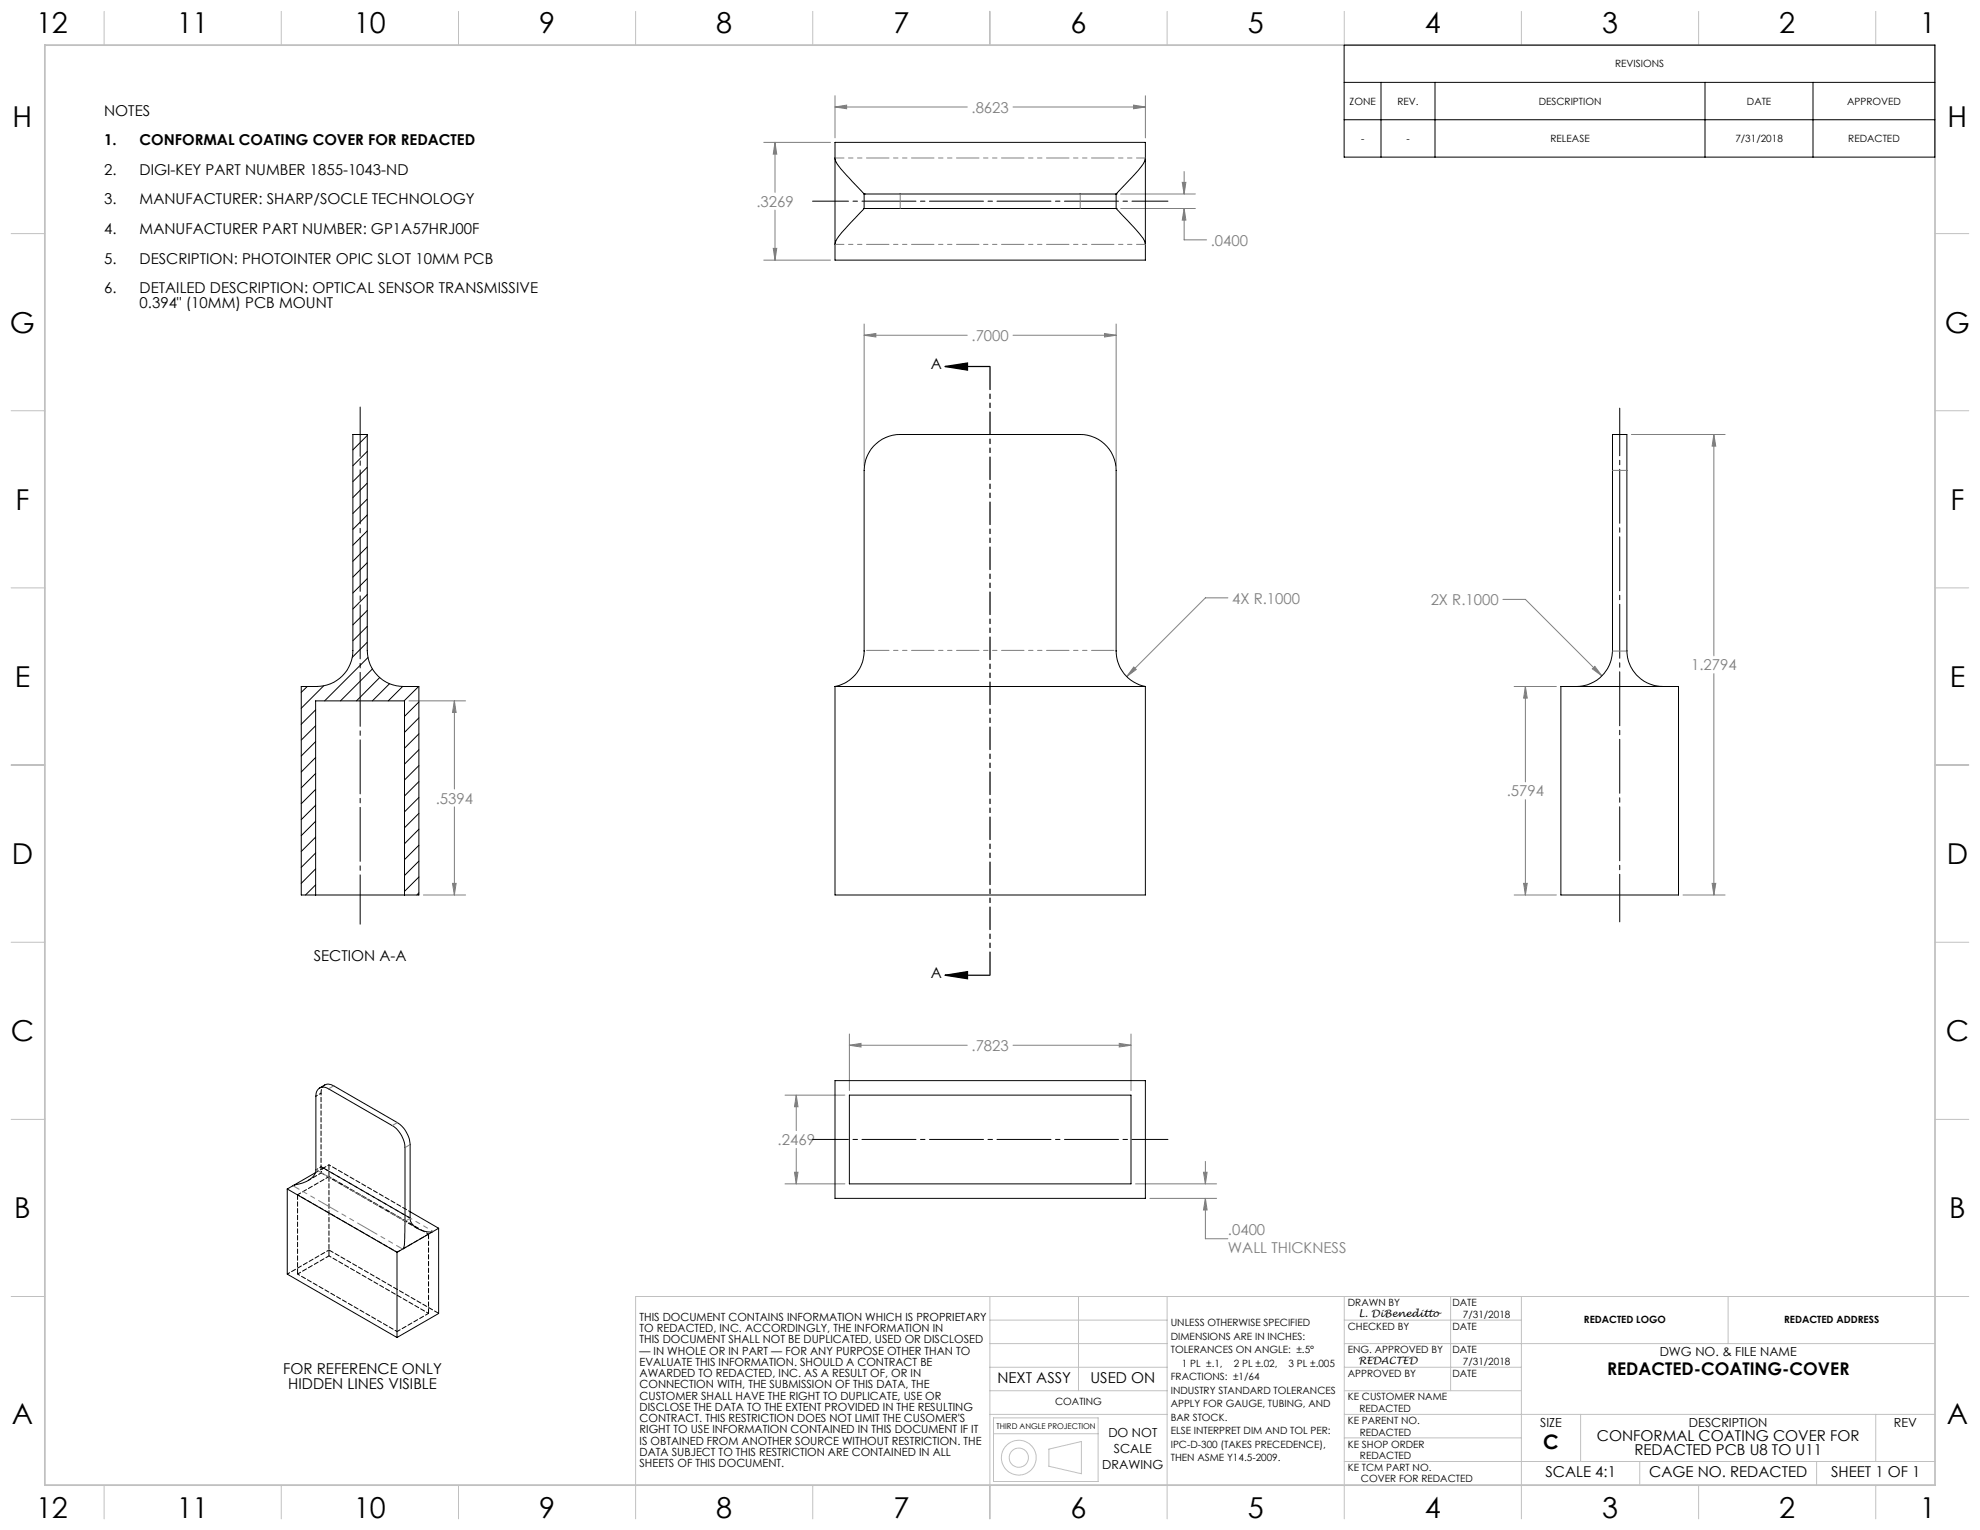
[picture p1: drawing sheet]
<svg xmlns="http://www.w3.org/2000/svg" width="559mm" height="432mm" viewBox="0 0 559 432" stroke-linecap="round" stroke-linejoin="round" font-family="sans-serif">
<path d="M266.7 103.4l6.4-1v2.1zM266.7 103.4h12.7M266.7 275.2l6.4-1v2zM266.7 275.2h12.7" fill="none" stroke="#000" stroke-width=".35"/>
<g fill="none" stroke="#c0c0c0" stroke-width=".28">
<path d="M29.4 3.2v9.5M79.4 3.2v9.5M129.4 3.2v9.5M179.4 3.2v9.5M229.4 3.2v9.5M279.4 3.2v9.5M329.4 3.2v9.5M379.4 3.2v9.5M429.4 3.2v9.5M479.4 3.2v9.5M529.4 3.2v9.5M3.1 65.9h9.6"/>
<path d="M546.1 65.9h9.5M3.1 115.9h9.6M546.1 115.9h9.5M3.1 165.9h9.6M546.1 165.9h9.5M3.1 215.9h9.6M546.1 215.9h9.5M3.1 265.9h9.6M546.1 265.9h9.5M3.1 315.9h9.6M546.1 315.9h9.5M3.1 365.9h9.6"/>
<path d="M279.4 365.9v53.2M279.4 379.2h50M279.4 372.6h50M304.4 365.9v26.6M329.4 365.9v53.2M379.4 365.9v62.8M379.4 379.2h166.7M379.4 372.6h50M409.4 365.9v26.6M429.4 365.9v53.2M487.7 365.9v13.3M555.6 365.9h-376.2v53.2"/>
<path d="M279.4 392.5h50M279.4 399.2h50M279.4 385.9h50M379.4 399.2h166.7M379.4 385.9h50M379.4 392.5h50M446.1 399.2v13.3M529.4 399.2v13.3M29.4 419.1v9.6M79.4 419.1v9.6M129.4 419.1v9.6M179.4 419.1v9.6"/>
<path d="M229.4 419.1v9.6M279.4 419.1v9.6M280.4 404.6h29.5M280.4 400.2h29.5v17.9h-29.5zM296 409l9.2-2.2v9.1l-9.2-2.1zM329.4 419.1v9.6M379.4 405.8h50M379.4 412.5h166.7M429.4 419.1v9.6M462.8 412.5v6.6M479.4 419.1v9.6M512.7 412.5v6.6"/>
<path d="M529.4 419.1v9.6"/>
<circle cx="287.5" cy="411.4" r="4.9"/>
<circle cx="287.5" cy="411.4" r="2.71"/>
</g>
<g fill="none" stroke="#808080" stroke-width=".28">
<path d="M235.7 30.2l3.2-.5v1zM235.7 27v11.9M235.7 30.2h37.3M285.9 30.2h37.4M319.9 29.7l3.4 .5-3.4 .5zM323.3 27v11.9M215.5 40.2h18.9M218.7 40.2l.5 3.3h-1zM218.7 40.2v14.1M218.7 59.3v14.1M316.3 54.8h21.1M316.3 58.8h21.1"/>
<path d="M333.7 51.5h1l-.5 3.3zM334.2 58.8l.5 3.3h-1zM334.2 58.8v8.9h6.3M334.2 48.4v6.4M215.5 73.4h18.9M218.2 70.1h1l-.5 3.3zM243.9 94.6l3.3-.5v1zM243.9 91.4v40.1M243.9 94.6h29.1M285.9 94.6h29.1M311.7 94.1l3.3 .5-3.3 .5zM315 91.4v40.1"/>
<path d="M460.4 122.6h26.5M483.7 122.6l.5 3.3h-1zM483.7 122.6v62.5M346.5 168.7h-6.3l-22.2 22.2M424.1 169.2h6.4l21.6 21.5M115.4 197.8h16M128.2 197.8l.5 3.3h-1zM128.2 197.8v24.9M320 188.2l.7 .7-2.7 2zM427.3 193.7h11.9M430.5 193.7l.5 3.3h-1zM430.5 193.7v27"/>
<path d="M450.1 188.1l2 2.6-2.7-1.9zM483.7 190.1v62.5M128.2 227.7v24.9M430.5 225.7v26.9M119.5 252.6h11.9M127.7 249.3h1l-.5 3.3zM427.3 252.6h11.9M430 249.3h1l-.5 3.3zM475 252.6h11.9M483.2 249.3h1l-.5 3.3zM239.7 295l3.3-.5v1zM239.7 291.8v16"/>
<path d="M239.7 295h33.3M285.9 295h33.3M315.9 294.5l3.3 .5-3.3 .5zM319.2 291.8v16M221.5 309.1h16.9M224.7 309.1l.5 3.2h-1zM224.7 309.1v10M221.5 334.1h16.9M224.2 330.8h1l-.5 3.3zM224.7 324.1v10M320.5 334.1h22.9M324.5 338.2h18.9"/>
<path d="M339.7 330.8h1l-.5 3.3zM340.2 338.2l.5 3.3h-1zM340.2 338.2v11.4h6.3M340.2 327.8v6.3"/>
</g>
<path d="M457.1 260.2v-145" fill="none" stroke="#000" stroke-width=".28" stroke-dasharray="15.2 1.3 1.3 1.3" stroke-dashoffset="1.8"/>
<path d="M329.6 56.8h-100.3M229.3 321.6h100.3" fill="none" stroke="#000" stroke-width=".28" stroke-dasharray="15.2 1.3 1.3 1.3" stroke-dashoffset="5.1"/>
<path d="M101.6 114.9v145.9" fill="none" stroke="#000" stroke-width=".28" stroke-dasharray="15.2 1.3 1.3 1.3" stroke-dashoffset="1.3"/>
<path d="M279.4 103.4v171.8" fill="none" stroke="#000" stroke-width=".35" stroke-dasharray="6.3 1.3 1.3 1.3 1.3 1.3" stroke-dashoffset="-.2"/>
<path d="M12.7 12.7h533.4v406.4h-533.4z" fill="none" stroke="#c0c0c0" stroke-width=".5"/>
<path d="M379.3 12.7h166.8v31.6h-166.8zM379.3 23.2h166.8M379.3 33.8h166.8M389.7 23.2v21.1M405 23.2v21.1M481.2 23.2v21.1M511.7 23.2v21.1" fill="none" stroke="#000" stroke-width=".28"/>
<path d="M266.7 103.4l6.4-1v2.1zM266.7 275.2l6.4-1v2z" fill="#000"/>
<path d="M320 188.2l-2 2.7 2.7-2zM243.9 94.6l3.3-.5v1zM311.7 94.1l3.3 .5-3.3 .5zM450.1 188.1l-.7 .7 2.7 1.9zM483.7 122.6l.5 3.3h-1zM483.2 249.3h1l-.5 3.3zM430 249.3h1l-.5 3.3zM430.5 193.7l.5 3.3h-1zM218.7 40.2l.5 3.3h-1zM218.2 70.1h1l-.5 3.3zM319.9 29.7l3.4 .5-3.4 .5zM235.7 30.2l3.2-.5v1zM333.7 51.5h1l-.5 3.3zM334.2 58.8l.5 3.3h-1zM239.7 295l3.3-.5v1zM315.9 294.5l3.3 .5-3.3 .5zM339.7 330.8h1l-.5 3.3zM340.2 338.2l.5 3.3h-1zM224.2 330.8h1l-.5 3.3zM224.7 309.1l.5 3.2h-1zM128.2 197.8l.5 3.3h-1zM127.7 249.3h1l-.5 3.3z" fill="#808080"/>
<g fill="none" stroke="#000" stroke-width=".28">
<path d="M235.7 44.6l.1 .8a50.9 50.9 0 0 0 6.8 7.9l1.3 1.5M235.7 40.2h87.6v33.2h-87.6zM243.9 54.8h71.1M243.9 58.8h71.1M243.9 58.8l-1.6 1.7a47.1 47.1 0 0 0-6.5 7.7l-.1 .8M243.9 54.8h.1M243.9 58.8h.1M243.9 54.8v4M315 58.8l1.3 1.5a50.1 50.1 0 0 1 6.8 7.9l.2 .8M315 54.8h.1M315 58.8h.1M315 54.8v4"/>
<path d="M323.3 44.6a12 12 0 0 1-3.8 5.4l-4.5 4.8M99.6 122.6h4v61a10.2 10.2 0 0 0 10.2 10.1h4.4v58.9h-33.2v-58.9a20.5 20.5 0 0 0 7.4-.4 10.1 10.1 0 0 0 7.2-9.7zM103.6 122.9l-4 4.1M103.6 127.4l-4 4M103.6 131.9l-4 4M103.6 136.3l-4 4.1M103.6 140.9l-4 4M103.6 145.3l-4 4.1M103.6 149.8l-4 4.1M103.6 154.3l-4 4.1M103.6 158.8l-4 4.1M103.6 163.3l-4 4.1"/>
<path d="M103.6 167.8l-4 4.1M103.6 172.3l-4 4.1M103.6 176.8l-4 4M86.7 193.7l-1.7 1.7M91.4 193.5l-6.4 6.4M103.6 181.3l-4.2 4.2M103.9 185.6l-12.3 12.2M105.1 188.8l-9 9M107.1 191.2l-6.5 6.6M109.9 193l-4.8 4.8M113.6 193.7l-4 4.1M118.1 193.7l-4 4.1"/>
<path d="M118.2 198.1l-4 4.1M235.7 193.7a10.2 10.2 0 0 0 8.2-10.1v-50.8a10.1 10.1 0 0 1 10.1-10.2h50.8a10.1 10.1 0 0 1 10.2 10.2v50.8a10.2 10.2 0 0 0 8.3 10.1M235.7 193.7v58.9h87.6v-58.9M235.7 193.7h87.6M440.5 193.7h33.2v58.9h-33.2zM444.9 193.7a10.2 10.2 0 0 0 10.2-10.1v-61h4v61a10.2 10.2 0 0 0 10.2 10.1M89.1 200.3l-4.1 4.1M89.1 204.8l-4.1 4.1M89.1 209.3l-4.1 4.1M89.1 213.8l-4.1 4.1M89.1 218.3l-4.1 4.1M118.2 202.6l-4 4.1"/>
<path d="M118.2 207.1l-4 4.1M118.2 211.6l-4 4.1M118.2 216.1l-4 4M89.1 222.8l-4.1 4M89.1 227.3l-4.1 4M89.1 231.8l-4.1 4M89.1 236.3l-4.1 4M118.2 220.6l-4 4M118.2 225.1l-4 4M118.2 229.6l-4 4M118.2 234l-4 4.1M118.2 238.5l-4 4.1"/>
<path d="M89.1 240.7l-4.1 4.1M89.1 245.2l-4.1 4.1M89.1 249.7l-2.9 2.9M89.1 252.6v-54.8h25.1v54.8M118.2 243l-4 4.1M118.2 247.5l-4 4.1M118.2 252l-.5 .6M90.2 307.1l1.5-.9a2.44 2.44 0 0 1 2.5 .3l17.9 10.3a8.1 8.1 0 0 1 3.6 6.2v20.8a3.9 3.9 0 0 0 3.3 3.5 5 5 0 0 0 3.2 .3M235.7 305h87.6v33.2h-87.6zM239.7 309.1h79.5v25h-79.5zM81.1 335.6l30.9 17.8M81.1 335.6v24l30.9 17.9"/>
<path d="M82.7 334.6a11.1 11.1 0 0 0 5.7-2.6l.7-1.6v-21a2.18 2.18 0 0 1 1.1-2.4 2.18 2.18 0 0 1 2.5 .3l18 10.4a7.9 7.9 0 0 1 3.6 6.2v20.7M89 331l-7.9 4.6M112 353.4v24.1M113.6 352.5l-1.6 .9M114.3 344.6h.1M114.3 344.7l-.1 5a3.7 3.7 0 0 1-.6 2.8M115.7 342l8.1 4.6M122.2 347.6l-8.6 4.9M123.8 346.6v24.1l-11.8 6.8M123.8 346.6l-1.6 1"/>
</g>
<path d="M90.6 329.3h.1" fill="none" stroke="#000" stroke-width=".28" stroke-dasharray="1.3 .6"/>
<path d="M89.2 309.3l1.4-.8M90.6 329.3l-1.4 .9M90.7 331l-.1-1.7M91.3 329.7l-.4 .4-.2 .9" fill="none" stroke="#000" stroke-width=".28" stroke-dasharray="1.3 .6" stroke-dashoffset=".8"/>
<path d="M84 359.6l28.1 16.2M92.8 354.4l28.1 16.3M112.1 353.4l-28.1-16.2M120.9 348.3l-28.1-16.2" fill="none" stroke="#000" stroke-width=".28" stroke-dasharray="1.3 .6" stroke-dashoffset=".6"/>
<path d="M90.6 308.5a2.51 2.51 0 0 1 1.1-2.3M84 337.2l8.8-5.1M91.3 329.7l-2.3 1.3M92.8 354.4l-8.8 5.2M112.1 353.4l8.8-5.1M112.1 375.8l8.8-5.1" fill="none" stroke="#000" stroke-width=".28" stroke-dasharray="1.3 .6" stroke-dashoffset=".3"/>
<path d="M90.6 308.5v20.8M115.8 342l-23-13.2" fill="none" stroke="#000" stroke-width=".28" stroke-dasharray="1.3 .6" stroke-dashoffset=".7"/>
<path d="M92.8 328.8l-1.5 .9" fill="none" stroke="#000" stroke-width=".28" stroke-dasharray="1.3 .6" stroke-dashoffset=".9"/>
<path d="M84 337.2v22.4M92.8 332.1v22.3M92.8 328.8v3.3M92.8 352.8l31 17.9M120.9 370.7v-22.4" fill="none" stroke="#000" stroke-width=".28" stroke-dasharray="1.3 .6" stroke-dashoffset="-.1"/>
<path d="M92.8 352.8l-11.7 6.8" fill="none" stroke="#000" stroke-width=".28" stroke-dasharray="1.3 .6" stroke-dashoffset=".5"/>
<path d="M90.7 331l27.1 15.7" fill="none" stroke="#000" stroke-width=".28" stroke-dasharray="1.3 .6" stroke-dashoffset=".2"/>
<path d="M87 333.1l3.7-2.1M115.8 343.8l-25.2-14.5" fill="none" stroke="#000" stroke-width=".28" stroke-dasharray="1.3 .6" stroke-dashoffset=".4"/>
<path d="M91.3 329.7l24.5 14.1" fill="none" stroke="#000" stroke-width=".28" stroke-dasharray="1.3 .6" stroke-dashoffset="-.2"/>
<path d="M254.1 54.7v4.1M304.9 58.8v-4.1M459.2 132.8h-4.1M455.1 183.7h4.1M94.2 306.4l-1.4 .9M110.7 317.6l1.5-.8M115.8 323l-1.5 .9M114.3 344.7l1.5-.9" fill="none" stroke="#808080" stroke-width=".28" stroke-dasharray="6.3 1.3 1.3 1.3 1.3 1.3"/>
<path d="M89.2 330.1l25.1 14.5" fill="none" stroke="#808080" stroke-width=".28" stroke-dasharray="6.3 1.3 1.3 1.3 1.3 1.3" stroke-dashoffset="1.4"/>
<path d="M113.6 352.5l-30.9-17.9" fill="none" stroke="#808080" stroke-width=".28" stroke-dasharray="6.3 1.3 1.3 1.3 1.3 1.3" stroke-dashoffset="4.3"/>
<path d="M115.8 343.8l6.5 3.7" fill="none" stroke="#808080" stroke-width=".28" stroke-dasharray="6.3 1.3 1.3 1.3 1.3 1.3" stroke-dashoffset="5.8"/>
<path d="M243.9 183.6h71.1" fill="none" stroke="#808080" stroke-width=".28" stroke-dasharray="6.3 1.3 1.3 1.3 1.3 1.3" stroke-dashoffset="-.6"/>
<path d="M235.7 44.6h87.6M323.3 69h-87.6" fill="none" stroke="#808080" stroke-width=".28" stroke-dasharray="6.3 1.3 1.3 1.3 1.3 1.3" stroke-dashoffset="3.8"/>
<g font-size="8.1">
<text x="10.2" y="9.3">12</text>
<text x="49.9" y="9.3">11</text>
<text x="99.9" y="9.3">10</text>
<text x="152.1" y="9.3">9</text>
<text x="202.1" y="9.3">8</text>
<text x="252.1" y="9.3">7</text>
<text x="302.1" y="9.3">6</text>
<text x="352.1" y="9.3">5</text>
<text x="402.1" y="9.3">4</text>
<text x="452.1" y="9.3">3</text>
<text x="502.1" y="9.3">2</text>
<text x="541.8" y="9.3">1</text>
<text x="3.5" y="35.9">H</text>
<text x="549.6" y="35.9">H</text>
<text x="2.8" y="93.9">G</text>
<text x="548.9" y="93.9">G</text>
<text x="4.4" y="143.9">F</text>
<text x="550.5" y="143.9">F</text>
<text x="4.1" y="193.9">E</text>
<text x="550.2" y="193.9">E</text>
<text x="3.3" y="243.9">D</text>
<text x="549.4" y="243.9">D</text>
<text x="3" y="293.9">C</text>
<text x="549.1" y="293.9">C</text>
<text x="4" y="343.9">B</text>
<text x="550.1" y="343.9">B</text>
<text x="3.3" y="401.8">A</text>
<text x="549.4" y="401.8">A</text>
<text x="10.2" y="428.4">12</text>
<text x="49.9" y="428.4">11</text>
<text x="99.9" y="428.4">10</text>
<text x="152.1" y="428.4">9</text>
<text x="202.1" y="428.4">8</text>
<text x="252.1" y="428.4">7</text>
<text x="302.1" y="428.4">6</text>
<text x="352.1" y="428.4">5</text>
<text x="402.1" y="428.4">4</text>
<text x="452.1" y="428.4">3</text>
<text x="502.1" y="428.4">2</text>
<text x="541.8" y="428.4">1</text>
</g>
<text font-size="5.6" x="435.6" y="409">C</text>
<text font-size="4.9" x="453.5" y="388">REDACTED-COATING-COVER</text>
<g font-size="4.2">
<text x="29.4" y="32.7">NOTES</text>
<text x="29.4" y="41">1.</text>
<text x="39.4" y="41">CONFORMAL COATING COVER FOR REDACTED</text>
<text x="29.4" y="49.4">2.</text>
<text x="39.4" y="49.4">DIGI-KEY PART NUMBER 1855-1043-ND</text>
<text x="29.4" y="57.7">3.</text>
<text x="39.4" y="57.7">MANUFACTURER: SHARP/SOCLE TECHNOLOGY</text>
<text x="29.4" y="66.1">4.</text>
<text x="39.4" y="66.1">MANUFACTURER PART NUMBER: GP1A57HRJ00F</text>
<text x="29.4" y="74.4">5.</text>
<text x="39.4" y="74.4">DESCRIPTION: PHOTOINTER OPIC SLOT 10MM PCB</text>
<text x="29.4" y="82.8">6.</text>
<text x="39.4" y="82.8">DETAILED DESCRIPTION: OPTICAL SENSOR TRANSMISSIVE</text>
<text x="39.4" y="86.9">0.394&quot; (10MM) PCB MOUNT</text>
<text x="262.7" y="104.2">A</text>
<text x="88.5" y="271.3">SECTION A-A</text>
<text x="262.7" y="276">A</text>
<text x="80" y="387.9">FOR REFERENCE ONLY</text>
<text x="81.3" y="392">HIDDEN LINES VISIBLE</text>
<text x="281.5" y="390.4">NEXT ASSY</text>
<text x="307.8" y="390.4">USED ON</text>
<text x="450.7" y="406.5">CONFORMAL COATING COVER FOR</text>
<text x="461.3" y="410.7">REDACTED PCB U8 TO U11</text>
<text x="436.1" y="417">SCALE 4:1</text>
<text x="465.4" y="417">CAGE NO. REDACTED</text>
<text x="516.8" y="417">SHEET 1 OF 1</text>
</g>
<g font-size="4.2" fill="#808080">
<text x="274.2" y="31.8">.8623</text>
<text x="213.5" y="58.4">.3269</text>
<text x="341.7" y="69.3">.0400</text>
<text x="274.2" y="96.2">.7000</text>
<text x="347.7" y="170.3">4X R.1000</text>
<text x="403.8" y="170.7">2X R.1000</text>
<text x="477.3" y="189.2">1.2794</text>
<text x="123" y="226.8">.5394</text>
<text x="425.2" y="224.8">.5794</text>
<text x="274.2" y="296.6">.7823</text>
<text x="219.5" y="323.2">.2469</text>
<text x="346.5" y="348.7">.0400</text>
<text x="346.5" y="353.7">WALL THICKNESS</text>
</g>
<g font-size="3.5">
<text x="468.4" y="382.7">DWG NO. &amp; FILE NAME</text>
<text x="312.8" y="405.6">DO NOT</text>
<text x="434.7" y="402.7">SIZE</text>
<text x="476.7" y="402.7">DESCRIPTION</text>
<text x="534.5" y="402.7">REV</text>
<text x="314.3" y="410.1">SCALE</text>
<text x="311.1" y="414.6">DRAWING</text>
</g>
<g font-size="3.2">
<text x="180.5" y="372.8">THIS DOCUMENT CONTAINS INFORMATION WHICH IS PROPRIETARY</text>
<text x="180.5" y="376">TO REDACTED, INC. ACCORDINGLY, THE INFORMATION IN</text>
<text x="180.5" y="379.1">THIS DOCUMENT SHALL NOT BE DUPLICATED, USED OR DISCLOSED</text>
<text x="180.5" y="382.3">— IN WHOLE OR IN PART — FOR ANY PURPOSE OTHER THAN TO</text>
<text x="180.5" y="385.5">EVALUATE THIS INFORMATION. SHOULD A CONTRACT BE</text>
<text x="180.5" y="388.7">AWARDED TO REDACTED, INC. AS A RESULT OF, OR IN</text>
<text x="180.5" y="391.8">CONNECTION WITH, THE SUBMISSION OF THIS DATA, THE</text>
<text x="180.5" y="395">CUSTOMER SHALL HAVE THE RIGHT TO DUPLICATE, USE OR</text>
<text x="180.5" y="398.2">DISCLOSE THE DATA TO THE EXTENT PROVIDED IN THE RESULTING</text>
<text x="180.5" y="401.4">CONTRACT. THIS RESTRICTION DOES NOT LIMIT THE CUSOMER'S</text>
<text x="180.5" y="404.5">RIGHT TO USE INFORMATION CONTAINED IN THIS DOCUMENT IF IT</text>
<text x="180.5" y="407.7">IS OBTAINED FROM ANOTHER SOURCE WITHOUT RESTRICTION. THE</text>
<text x="180.5" y="410.9">DATA SUBJECT TO THIS RESTRICTION ARE CONTAINED IN ALL</text>
<text x="180.5" y="414.1">SHEETS OF THIS DOCUMENT.</text>
</g>
<g font-size="2.8">
<text x="455.8" y="19">REVISIONS</text>
<text x="380.9" y="29.6">ZONE</text>
<text x="394.4" y="29.6">REV.</text>
<text x="434.3" y="29.6">DESCRIPTION</text>
<text x="493" y="29.6">DATE</text>
<text x="521.3" y="29.6">APPROVED</text>
<text x="384.1" y="40.1">-</text>
<text x="396.9" y="40.1">-</text>
<text x="437.6" y="40.1">RELEASE</text>
<text x="489.8" y="40.1">7/31/2018</text>
<text x="521.6" y="40.1">REDACTED</text>
<text x="380.4" y="368.6">DRAWN BY</text>
<text x="383.4" y="371.7">L. DiBeneditto</text>
<text x="409.9" y="368.6">DATE</text>
<text x="412.9" y="372">7/31/2018</text>
<text x="330.4" y="374.2">UNLESS OTHERWISE SPECIFIED</text>
<text x="380.4" y="375.3">CHECKED BY</text>
<text x="409.9" y="375.3">DATE</text>
<text x="447" y="373.4">REDACTED LOGO</text>
<text x="503.5" y="373.4">REDACTED ADDRESS</text>
<text x="330.4" y="378.1">DIMENSIONS ARE IN INCHES:</text>
<text x="330.4" y="381.9">TOLERANCES ON ANGLE: ±.5°</text>
<text x="380.4" y="381.9">ENG. APPROVED BY</text>
<text x="409.9" y="381.9">DATE</text>
<text x="330.4" y="389.5">FRACTIONS: ±1/64</text>
<text x="333.5" y="385.7">1 PL ±.1,</text>
<text x="348.2" y="385.7">2 PL ±.02,</text>
<text x="363.7" y="385.7">3 PL ±.005</text>
<text x="380.4" y="388.6">APPROVED BY</text>
<text x="383.4" y="385">REDACTED</text>
<text x="409.9" y="388.6">DATE</text>
<text x="412.9" y="385.1">7/31/2018</text>
<text x="330.4" y="393.4">INDUSTRY STANDARD TOLERANCES</text>
<text x="380.4" y="395.2">KE CUSTOMER NAME</text>
<text x="297.8" y="396.6">COATING</text>
<text x="330.4" y="397.2">APPLY FOR GAUGE, TUBING, AND</text>
<text x="330.4" y="401">BAR STOCK.</text>
<text x="380.4" y="401.9">KE PARENT NO.</text>
<text x="383.6" y="398.6">REDACTED</text>
<text x="330.4" y="404.8">ELSE INTERPRET DIM AND TOL PER:</text>
<text x="383.7" y="405.2">REDACTED</text>
<text x="330.4" y="408.6">IPC-D-300 (TAKES PRECEDENCE),</text>
<text x="330.4" y="412.5">THEN ASME Y14.5-2009.</text>
<text x="380.4" y="408.5">KE SHOP ORDER</text>
<text x="383.8" y="411.9">REDACTED</text>
<text x="380.4" y="415.2">KE TCM PART NO.</text>
<text x="384.1" y="418.4">COVER FOR REDACTED</text>
</g>
<text font-size="2.2" x="281.3" y="403.3">THIRD ANGLE PROJECTION</text>
</svg>
